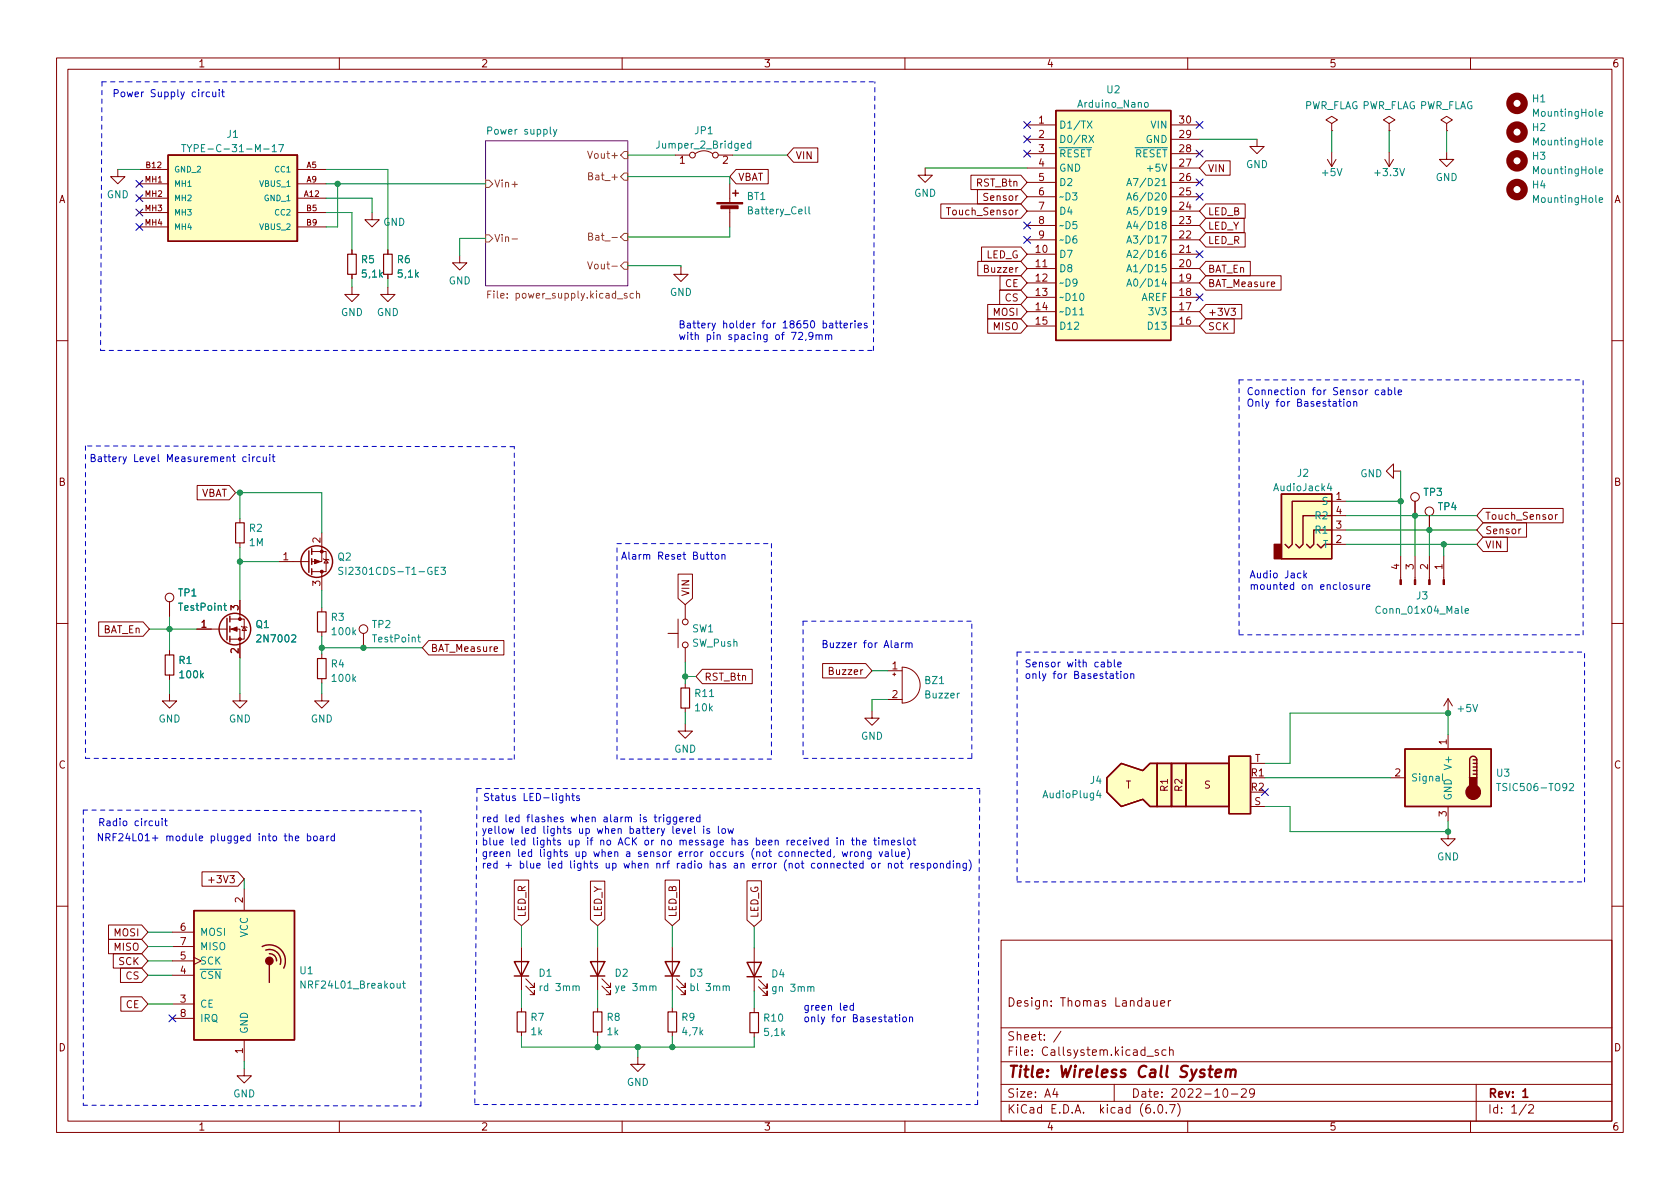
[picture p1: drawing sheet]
<svg xmlns="http://www.w3.org/2000/svg" width="297mm" height="210mm" viewBox="0 0 297 210" stroke-linecap="round" stroke-linejoin="round" font-family="sans-serif">
<g fill="none" stroke="#840000" stroke-width=".18">
<path d="M10 10.2h277v190.1h-277zM12 12.2h273v186.1h-273zM60 10.2v2M110 10.2v2M160 10.2v2M210 10.2v2M260 10.2v2M20.8 30v1.2h1.3l-1.3 1.3-1.2-1.3h1.2M24.6 35h5.1M24.6 30h5.1M24.6 32.5h5.1M24.6 37.6h5.1"/>
<path d="M52.6 35h5.1M52.6 30h5.1M52.6 32.5h5.1M52.6 37.6h5.1M65.8 37.6v1.3h1.3l-1.3 1.2-1.3-1.2h1.3M119.4 27.4h2.5M122.9 27.2a2.54 2.54 0 0 1 3.1 0M127 27.4h2.5M129 32.5v3.3M129 36.8v3.3M130.1 30h5.7v2.5h-5.7l-1.1-1.3zM140.3 26.2h4.3v2.5h-4.3l-1.1-1.3z"/>
<path d="M163.6 29.7v1.3h1.2l-1.2 1.3-1.3-1.3h1.3M166.3 36.1h14.2l1.1 1.2-1.1 1.3h-14.2zM171.7 31h8.8l1.1 1.3-1.1 1.2h-8.8zM172.8 33.5h7.7l1.1 1.3-1.1 1.3h-7.7zM181.6 22.1h5.1M181.6 24.6h5.1M181.6 39.9h5.1M181.6 37.3h5.1M181.6 34.8h5.1M181.6 32.3h5.1M181.6 29.7h5.1M181.6 27.2h5.1"/>
<path d="M207 22.1h5.1M207 24.6h5.1M207 39.9h5.1M207 37.3h5.1M207 34.8h5.1M207 32.3h5.1M207 29.7h5.1M207 27.2h5.1M213.2 36.1h7v2.5h-7l-1.1-1.3zM213.2 38.6h6.8v2.5h-6.8l-1.1-1.2zM213.2 28.4h4.3v2.6h-4.3l-1.1-1.3zM222.2 24.6v1.3h1.3l-1.3 1.3-1.2-1.3h1.2"/>
<path d="M234.7 28.2l.8 1.3M235.5 21.8l1-.6-1-.6-1.1 .6 1.1 .6v1.3M235.5 23.1h.1M235.5 26.9v2.6M236.2 28.2l-.7 1.3M244.9 28.2l.7 1.3M245.6 21.8l1-.6-1-.6-1 .6 1 .6v1.3M245.6 23.1h.1M245.6 26.9v2.6M246.4 28.2l-.8 1.3M255.8 21.8l1-.6-1-.6-1 .6 1 .6v1.3M255.8 23.1h.1"/>
<path d="M255.8 26.9v1.3h1.2l-1.2 1.3-1.3-1.3h1.3M24.6 40.1h5.1M52.6 40.1h5.1M62.2 50.8v1.3h1.3l-1.3 1.2-1.2-1.2h1.2M62.2 44.2v.8M62.2 48.5v.8M68.6 50.8v1.3h1.2l-1.2 1.2-1.3-1.2h1.3M68.6 44.2v.8M68.6 48.5v.8M81.3 45.2v1.3h1.2l-1.2 1.2-1.3-1.2h1.3M120.4 47.2v1.3h1.3l-1.3 1.3-1.3-1.3h1.3M172.9 46.2h7.6l1.1 1.3-1.1 1.3h-7.6z"/>
<path d="M173.5 43.7h7l1.1 1.3-1.1 1.2h-7zM174.6 56.4h5.9l1.1 1.3-1.1 1.2h-5.9zM174.6 53.8h5.9l1.1 1.3-1.1 1.3h-5.9zM176.7 51.3h3.8l1.1 1.3-1.1 1.2h-3.8zM176.8 48.8h3.7l1.1 1.2-1.1 1.3h-3.7zM181.6 45h5.1M181.6 47.5h5.1M181.6 50h5.1M181.6 52.6h5.1M181.6 55.1h5.1M181.6 57.7h5.1M181.6 42.4h5.1"/>
<path d="M207 45h5.1M207 47.5h5.1M207 50h5.1M207 52.6h5.1M207 55.1h5.1M207 57.7h5.1M207 42.4h5.1M213.2 56.4h5v2.5h-5l-1.1-1.2zM213.2 41.1h7v2.6h-7l-1.1-1.3zM213.2 53.8h6.4v2.6h-6.4l-1.1-1.3zM213.2 48.8h13.3v2.5h-13.3l-1.1-1.3zM213.2 46.2h7.9v2.6h-7.9l-1.1-1.3z"/>
<path d="M217.6 54.5h.8l-.4 .5 .4 .1v.6l-.2 .1-.6-.1M224.8 50.3l.6-.1-.1-.3h-.3l-.2 .1v.6h.5M10 60.2h2M285 60.2h2M34.9 85.8h5.6l1.2 1.3-1.2 1.3h-5.6zM42.4 91.7v.8M42.4 96v.8M49.3 99.3h5.3M55.1 97.5h2.6v3.6h-2.6M56.9 94.2v5.1h-1.8M57.1 98.8l.2 .1h.7l.2 .2M57.7 98.9l.3 .7h-.7z"/>
<path d="M235.5 88.6h2.5M235.5 96.3h2.5M235.5 93.7h2.5M235.5 91.2h2.5M246.4 83.3v-1.3l-1.3 1.3 1.3 1.3v-1.3h1.2M247.6 98.3v4.2M250.2 88.6v2.6M250.2 98.3v4.2M252.7 91.2v2.5M252.7 98.3v4.2M255.3 98.3v4.2M262.2 89.9h14.2v2.6h-14.2l-1.1-1.3z"/>
<path d="M262.2 95h4.3v2.5h-4.3l-1.1-1.2zM262.2 92.4h7.7v2.6h-7.7l-1.1-1.3zM268.9 93.5l-.4 .3M275 91v.8M275.4 91l-.4 .2M10 110.2h2M17.4 110h7.9l1.1 1.2-1.1 1.3h-7.9zM30 106.4v2.6M30 115.1v.7M30 119.4v.7M34.8 111.2h5.3M40.6 111.2h1.8v5.1"/>
<path d="M40.6 109.5h2.6v3.5h-2.6M42.4 106.2v3.3M42.7 110.7l.1 .2h.8l.1 .1M43.2 110.9l.4 .6h-.8zM56.9 101.1v3.3M56.9 107.4v.8M56.9 111.8v.7M56.9 115.7v.8M64.3 112v2.5M75.8 113.3h13.3v2.5h-13.3l-1.1-1.3zM87.4 114.8l.6-.1-.1-.3h-.3l-.2 .1v.7h.5M118.1 112h1.8"/>
<path d="M119.9 101.5h2.5v4.3l-1.2 1.1-1.3-1.1zM119.9 109.5v5M121.2 106.9v2.6M121.2 114.5v2.6M124.2 118.4h8.8v2.5h-8.8l-1.1-1.3zM145.4 117.3h7.7l1.1 1.3-1.1 1.3h-7.7zM157 118.6h2.5M157.9 119.2h.5M158.1 119v.5M159.5 118a3.2 3.2 0 0 1 3.2 3.2 3.2 3.2 0 0 1-3.2 3.1zM285 110.2h2M30 122.7v1.2h1.2l-1.2 1.3-1.3-1.3h1.3"/>
<path d="M42.4 122.7v1.2h1.3l-1.3 1.3-1.3-1.3h1.3M56.9 122.7v1.2h1.3l-1.3 1.3-1.3-1.3h1.3M56.9 120v.8M121.2 128v1.3h1.2l-1.2 1.3-1.3-1.3h1.3M121.2 120.9v.8M121.2 125.2v.8M154.2 125.7v1.3h1.2l-1.2 1.3-1.3-1.3h1.3M157 123.7h2.5M221.1 135h2.5M245.9 137.5h2.5M256 123.6l-.7 1.2M256 123.6v2.5"/>
<path d="M256 129.9v2.6M256 123.6l.8 1.2M35.7 154.2h6.4l1.1 1.2-1.1 1.3h-6.4zM36.9 155.6h1M43.2 157.2v3.8M90.9 155.6h2.6v7l-1.3 1.1-1.3-1.1zM104.4 155.8h2.5v6.8l-1.2 1.1-1.3-1.1zM117.6 155.6h2.5v7l-1.2 1.1-1.3-1.1zM132.1 155.8h2.5v6.9l-1.3 1.1-1.2-1.1zM221.1 142.6h2.5M256 147.1v1.2h1.3l-1.3 1.3-1.2-1.3h1.2M256 142.6v2.6"/>
<path d="M10 160.2h2M19.2 163.6h5.9l1.1 1.2-1.1 1.3h-5.9zM19.2 166.1h5.9l1.1 1.3-1.1 1.3h-5.9zM20 168.6h5.1l1.1 1.3-1.1 1.3h-5.1zM21.3 171.2h3.8l1.1 1.3-1.1 1.2h-3.8zM21.4 176.3h3.7l1.1 1.2-1.1 1.3h-3.7zM30.5 177.5h3.8M30.5 172.5h3.8M30.5 169.9h3.8M30.5 164.8h3.8M30.5 167.4h3.8M34.3 169.3l1.3 .6-1.3 .7"/>
<path d="M92.2 167.5v7.6M92.2 178.2v.7M93 174.4l1.5 1.5v-.8v.8h-.8M93 173.1l1.5 1.5v-.7v.7h-.8M105.7 167.5v7.6M105.7 178.2v.7M106.4 174.4l1.5 1.5v-.8v.8h-.7M106.4 173.1l1.5 1.5v-.7v.7h-.7M118.9 167.5v7.6M118.9 178.2v.7M119.6 174.4l1.6 1.5v-.8v.8h-.8M119.6 173.1l1.6 1.5v-.7v.7h-.8"/>
<path d="M133.3 167.6v7.7M133.3 178.3v.8M134.1 174.5l1.5 1.5v-.7v.7h-.7M134.1 173.2l1.5 1.5v-.7v.7h-.7M177 166.3h108v32h-108zM203.9 176.9l.1 1h.4l.2-.1M204.6 176.9v1M205.2 177.4l.7-.1v-.3l-.5-.1-.2 .2 .1 .8h.6M206.6 176.9v1M207 176.9l-.3 .1-.1 .2M285 160.2h2M30.5 180.1h3.8"/>
<path d="M43.2 189v1.2h1.2l-1.2 1.3-1.3-1.3h1.3M43.2 183.9v3.8M60 198.3v2M92.2 182.5v.8M105.7 182.5v.8M110 198.3v2M112.8 186.9v1.3h1.2l-1.2 1.3-1.3-1.3h1.3M118.9 182.5v.8M133.3 182.6v.8M160 198.3v2M177 194.8h108M177 191.8h108"/>
<path d="M177 187.8h108M177 181.8h108M186.5 192.5l-.4 1h1M186.9 193v1M187.6 182.4l-1.3 1.9M197 191.8v3M202.8 186.8h1.1M204.1 196.7v.1M204.8 185.7l-.4-.1-.2 .2 .1 .3 .5 .1v.4h-.6M204.9 195.4l.2-.1a.81 .81 0 0 1 .6 .7 .81 .81 0 0 1-.3 .8h-.2a.81 .81 0 0 1-.6-.6 .81 .81 0 0 1 .3-.8zM206.1 185.7l-.4-.1-.3 .3v.4l.2 .3h.5M206.2 196.7v.1"/>
<path d="M206.8 195.3h1l-.7 1.5M206.8 185.8l.2-.2 .4 .1v.9M206.8 185.1v1.5M208.2 195.1a1.72 1.72 0 0 1 0 2.3M210 198.3v2M216.4 192.6l.2-.1a.81 .81 0 0 1 .6 .7 .81 .81 0 0 1-.3 .8h-.2a.81 .81 0 0 1-.6-.6 .81 .81 0 0 1 .3-.8zM217.7 193.5h1.2M219.5 192.7l.6-.2 .2 .2 .1 .3-1 1h1M221.8 193.2l-.3 .3-.4-.1-.2-.2 .2-.6 .4-.1 .2 .2a.99 .99 0 0 1-.3 1.3h-.3M260 198.3v2M261 191.8v6.5M269.9 195.3l-1.3 1.9"/>
<path d="M270.3 195.5l.6-.2 .2 .2 .1 .3-1 1h1"/>
<circle cx="122.4" cy="27.4" r=".51"/>
<circle cx="126.5" cy="27.4" r=".51"/>
<circle cx="250.2" cy="87.9" r=".76"/>
<circle cx="252.7" cy="90.4" r=".76"/>
<circle cx="30" cy="105.7" r=".76"/>
<circle cx="64.3" cy="111.2" r=".76"/>
<circle cx="121.2" cy="114" r=".51"/>
<circle cx="121.2" cy="110" r=".51"/>
</g>
<path d="M269.3 193l.4-.5v1.5M269.3 194h.8" fill="none" stroke="#840000" stroke-width=".3"/>
<path d="M214.9 189.8l1-.2v-.4l-.2-.1-.6 .1-.2 1 .2 .3 .6-.1M216.8 189.3a.49 .49 0 0 1 .8 .1l-.1 1.1M216.8 189.1l-.1 1.4M217.6 189.4a.5 .5 0 0 1 .8-.2v1.3" fill="none" stroke="#840000" stroke-width=".4"/>
<path d="M85.9 24.9h25.1v25.6h-25.1z" fill="#fff" stroke="#fff" stroke-width=".18"/>
<path d="M85.9 24.9h25.1v25.6h-25.1z" fill="none" stroke="#840084" stroke-width=".18"/>
<g fill="none" stroke="#848400" stroke-width=".18">
<path d="M85.9 31.9h.6l.6 .6-.6 .6h-.6zM90.5 32.6h1M103.9 26.7l.4 1.3 .4-1.3M104.1 31.1h.5l.1-.2v-.2l-.6-.2v1.3h.5l.1-.1 .1-.3-.3-.3M110.4 30.6h.6v1.3h-.6l-.7-.7zM110.4 26.8h.6v1.3h-.6l-.7-.7zM85.9 41.5h.6l.6 .7-.6 .6h-.6zM86.2 52.1h.5M86.8 51.5h-.6v1.2M90.5 42.2h1M103.9 46.3l.4 1.3 .4-1.3M104.1 41.8h.5l.1-.2v-.3l-.6-.1v1.3h.5l.1-.1 .1-.3-.3-.3"/>
<path d="M110.4 41.3h.6v1.2h-.6l-.7-.6zM110.4 46.3h.6v1.3h-.6l-.7-.6zM110.8 51.9h-.3l-.1 .2v.1l.4 .2v.3h-.4M112 51.9h-.4l-.2 .2 .1 .6h.5M112.5 52l.2-.1h.3l.1 .8M112.5 51.5v1.2"/>
</g>
<g fill="none" stroke="#008484" stroke-width=".18">
<path d="M202.5 18.2l.3-.1 .2 .3v.3l-.2 .3-.3-.1-.1-.2zM32.1 25.6h.7M32.5 25.6v1.2M33.1 25.6l.4 .6 .4-.6M33.5 26.2v.6M48.1 26.8h.8M49.3 25.6h.8l-.5 1.2M97.8 22.9l.3 .8M98.4 22.9l-.4 1.1-.2 .2M132.7 25.4h-.3l-.3 .2 .2 .5h.4M132.7 24.9v1.3M143 36.6v1l.2 .2"/>
<path d="M192.2 21.4l.9 1.3M192.5 23.9l.9 1.3M193.1 21.4l-.9 1.3M193.4 23.9l-.9 1.3M199.2 37.9l.5-1.3 .4 1.3M199.2 35.4l.5-1.3 .4 1.3M199.2 32.8l.5-1.2 .4 1.2M199.4 37.5h.6M199.4 35h.6M199.4 32.5h.6M282.8 30.3l.6-.1-.1-.3h-.4l-.1 .2v.6h.5M282.8 25.2l.6-.1-.1-.2-.4-.1-.1 .2v.6h.5"/>
<path d="M282.8 35.4l.6-.1-.1-.3h-.4l-.1 .1v.6h.5M282.8 20.1l.6-.1-.1-.2-.4-.1-.1 .2v.6h.5M199.2 50.6l.5-1.3 .4 1.3M199.2 48.1l.5-1.3 .4 1.3M199.2 45.5l.5-1.2 .4 1.2M199.2 43l.5-1.3 .4 1.3M199.2 40.4l.5-1.2 .4 1.2M199.4 50.2h.6M199.4 47.7h.6M199.4 45.2h.6M199.4 42.6h.6M199.4 40.1h.6"/>
<path d="M235 85.5l-.3 .9h.8M235.3 85.9v.9M39.6 107.1h.4M39.7 106.7v1.1l.3 .1M60.6 100.4l-.5-.1-.2 .1v.4l.6 .2 .1 .3-.2 .3-.5-.1M73.8 112.7h.5M74 112.3v1l.3 .2M78 100.3h.8l-.5 .5 .4 .1v.6l-.2 .1-.5-.1M259 108l.7-.1-.1-.2-.4-.1-.2 .2 .1 .6h.5M194.2 139.8l-.3 .9h.8M255.1 136.8v1.1l.1 .2M264.6 138.5h.7"/>
<path d="M277.5 138.7l.5-.2 .2 .4-.8 .9h.8M194.5 140.2v.9M71.2 173.9h.5M71.4 173.5v1.1l.3 .1M101.9 174.5l.1-.2 .3 .1 .1 .8M115.4 174.5l.2-.2 .3 .1 .1 .8M128.4 174.5l.2-.2 .3 .1v.8M143.4 174.6l.1-.1h.3l.1 .8"/>
</g>
<g fill="none" stroke="#840000" stroke-width="1.3">
<circle cx="268.2" cy="18.3" r="1.27"/>
<circle cx="268.2" cy="28.4" r="1.27"/>
<circle cx="268.2" cy="23.4" r="1.27"/>
<circle cx="268.2" cy="33.5" r="1.27"/>
</g>
<g fill="#840000" stroke="#840000" stroke-width=".18">
<path d="M247.5 102.5h.3v.9h-.3z"/>
<path d="M250.1 102.5h.2v.9h-.2z"/>
<path d="M252.6 102.5h.3v.9h-.3z"/>
<path d="M255.1 102.5h.3v.9h-.3z"/>
<path d="M55.6 98.9l1 .4-1 .4z"/>
<path d="M126.7 35.8h4.6v.3h-4.6z"/>
<path d="M127.5 36.4h3v.5h-3z"/>
<path d="M40.9 111.2l1-.3v.7z"/>
<circle cx="56.9" cy="97.5" r=".25"/>
<circle cx="56.9" cy="101.1" r=".25"/>
<circle cx="42.4" cy="113" r=".25"/>
<circle cx="42.4" cy="109.5" r=".25"/>
</g>
<g fill="#ffffc2" stroke="#ffffc2" stroke-width=".18">
<path d="M186.7 19.6h20.3v40.6h-20.3z"/>
<path d="M29.7 27.4h22.9v15.3h-22.9z"/>
<path d="M248.4 132.5h15.3v10.1h-15.3z"/>
<path d="M226.6 87.4h8.9v11.4h-8.9z"/>
<path d="M34.3 161h17.8v22.9h-17.8z"/>
<path d="M204.6 135h2.5v7.6h-2.5z"/>
<path d="M198.2 135l3.9 1.3 1.2-1.3h1.3v7.6h-1.3l-1.2-1.3-3.9 1.3-2.5-2.5v-2.6z"/>
<path d="M207.1 135h2.6v7.6h-2.6z"/>
<path d="M209.7 135h7.6v7.6h-7.6z"/>
<path d="M217.3 133.7h3.8v10.2h-3.8z"/>
</g>
<g fill="none" stroke="#840000" stroke-width=".25">
<path d="M186.7 19.6h20.3v40.6h-20.3zM29.7 27.4h22.9v15.3h-22.9zM52.6 27.4v15.3M129.5 34.2h1.1M130 33.6v1.1M54.6 97.4v3.8M55.1 97v1M55.1 98.8v1M226.6 87.4h8.9v11.4h-8.9zM232.9 96.3l.7 .6 .6-.6h1.3M235.5 88.6h-7v7.7l-.7 .6-.6-.6M235.5 93.7h-3.2v2.6l-.7 .6-.6-.6"/>
<path d="M235.5 91.2h-5.1v5.1l-.7 .6-.6-.6M40.1 109.3v3.9M40.6 109v1M40.6 110.7v1.1M40.6 112.5v1M55.1 100.6v1M198.2 135l3.9 1.3 1.2-1.3h1.3v7.6h-1.3l-1.2-1.3-3.9 1.3-2.5-2.5v-2.6zM204.6 135h2.5v7.6h-2.5zM207.1 135h2.6v7.6h-2.6zM209.7 135h7.6v7.6h-7.6zM217.3 133.7h3.8v10.2h-3.8zM248.4 132.5h15.3v10.1h-15.3z"/>
<path d="M260.5 136.9h.6M260.5 136.3h.6M260.5 135.6h.6M260.5 135h.6M260.5 134.4h.6M261.1 134.4a.64 .64 0 0 0-.6-.7 .64 .64 0 0 0-.7 .7v3.1M261.1 134.4v3.1M34.3 161h17.8v22.9h-17.8zM46.4 167.4a2.84 2.84 0 0 1 3.2 .5 2.84 2.84 0 0 1 .6 3.3M47 168a1.99 1.99 0 0 1 2.1 .5 1.99 1.99 0 0 1 .4 2.1M47.6 168.7a1.23 1.23 0 0 1 1.3 1.2M47.6 170.6v3.1"/>
<path d="M90.9 170h2.6l-1.3 2.6zM90.9 172.6h2.6M104.4 170h2.5l-1.2 2.6zM104.4 172.6h2.5M117.6 170h2.5l-1.2 2.6zM117.6 172.6h2.5M132.1 170.2h2.5l-1.3 2.5zM132.1 172.7h2.5"/>
<circle cx="56" cy="99.3" r="2.79"/>
<circle cx="41.5" cy="111.2" r="2.79"/>
</g>
<path d="M61.5 45h1.5v3.5h-1.5zM67.8 45h1.5v3.5h-1.5zM41.7 92.5h1.5v3.5h-1.5zM29.2 115.8h1.5v3.6h-1.5zM56.1 108.2h1.6v3.6h-1.6zM56.1 116.5h1.6v3.5h-1.6zM120.4 121.7h1.5v3.5h-1.5zM91.4 178.9h1.6v3.6h-1.6zM104.9 178.9h1.5v3.6h-1.5zM118.1 178.9h1.5v3.6h-1.5zM132.6 179.1h1.5v3.5h-1.5z" fill="none" stroke="#840000" stroke-width=".2"/>
<g fill="#840000" stroke="#840000" stroke-width=".25">
<path d="M259.8 137.5h1.3v1.9h-1.3z"/>
<path d="M225.3 96.3h1.3v2.5h-1.3z"/>
<circle cx="260.5" cy="140.1" r="1.27"/>
<circle cx="47.6" cy="169.9" r=".63"/>
</g>
<g fill="none" stroke="#0000c2" stroke-width=".18">
<path d="M37.1 16.3h-.4l-.2 .2 .1 .5h.5M37.6 16.3l.1 .7 .3 .1 .2-.1M38.2 16.3v.8M38.8 15.8v.2M38.8 16.3v.8M39.2 16.3h.5M39.4 15.8v1.1l.3 .2M141.2 58.9l.5-.1 .2 .3-.8 .9h.8M142.5 60l-.1 .2M143.7 59.3l-.2 .3-.4-.1-.1-.2 .1-.5h.4l.2 .1a.84 .84 0 0 1-.3 1.1h-.3M144.3 59.3l.2-.1 .3 .1v.7M144.3 59.2v.8"/>
<path d="M144.8 59.4l.2-.2 .3 .1 .1 .7M146 59.3l.2-.1 .3 .1v.7M146 59.2v.8M146.5 59.4l.2-.2 .3 .1 .1 .7M146.7 57.2h.5v.8M147.2 57.4l-.4 .1-.2 .2 .2 .3 .4-.1M147.7 57.1h.4M147.8 56.7v1.1l.3 .2M148.4 57.1h.5M148.6 56.7v1.1l.3 .2M149.2 57.6l.6-.2v-.2l-.4-.1-.2 .2 .1 .6h.5M150.4 57.1v.9"/>
<path d="M150.7 57.1l-.3 .3M151.2 56.7v.1M151.2 57.1v.9M151.7 57.6l.6-.2v-.2l-.4-.1-.2 .2 .1 .6h.5M153.3 57.2l-.3-.1-.2 .2 .1 .2 .4 .1v.3h-.5M236.7 71h.5M236.9 70.6v1.1l.3 .1M237.6 70.6v.1M237.6 71v.8M238.3 71.1l.3-.1 .2 .2v.4l-.2 .2h-.3l-.2-.2zM239.4 71.1l.1-.1 .3 .1 .1 .7M239.4 71v.8"/>
<path d="M243.8 69h-.4l-.2 .2 .1 .5h.5M244.3 69h.5l.1 .8M244.9 69.3h-.5l-.2 .2 .2 .3 .5-.1M245.5 69h.3l.3 .2-.2 .5h-.4M245.5 68.5v1.3M246.6 68.5v1.1l.2 .2M247.2 69.4l.6-.1v-.3h-.4l-.2 .1 .1 .6h.5M43.5 80.8h-.3l-.3 .2 .1 .6h.5M44.1 80.4v.1M44.1 80.8v.8M44.7 80.8v.8M45 80.8l-.3 .2"/>
<path d="M46 80.8h-.4l-.2 .2 .1 .6h.5M46.5 80.8l.1 .8h.3l.2-.1M47.1 80.8v.8M47.7 80.4v.1M47.7 80.8v.8M48.1 80.8h.5M48.3 80.4v1l.3 .2M125.6 98.1h.5M125.8 97.6v1.1l.3 .2M126.6 98.1h.3l.2 .2v.4l-.2 .2-.3-.1-.2-.1zM127.6 98.2l.2-.1h.3l.1 .8M127.6 98.1v.8"/>
<path d="M159.4 113.7v.8M159.8 113.7l-.4 .2M160.2 113.8l.2-.1h.3v.8M160.2 113.7v.8M160.7 113.9l.2-.2h.3l.1 .8M195.9 117.1h.3l.3 .2-.1 .6h-.5M195.9 116.7v1.2M197 116.7v1.1l.2 .1M197.3 119.1h.4M197.4 118.7v1.1l.3 .2M197.6 117.5l.6-.1v-.3h-.4l-.2 .2 .1 .6h.5M198.2 118.7v.1"/>
<path d="M198.2 119.1v.9M198.8 119.3l.2-.2 .3 .2 .1 .4-.1 .2-.3 .1-.2-.1zM199.9 119.3l.2-.2 .3 .1 .1 .8M199.9 119.1v.9M230.5 100.9v1.3M230.7 101.7l.3 .5M231 101.3l-.5 .5M239.1 103.4h-.3l-.2 .2 .1 .1 .4 .2v.3h-.5M239.7 103.4l.1 .8h.3l.2-.1M240.3 103.4v.8M240.9 103.4v.8M241.2 103.4l-.3 .2"/>
<path d="M241.6 103.8l.6-.1v-.3h-.4l-.2 .2 .1 .6h.5M27.5 145.2l.1 .8h.3l.2-.1M28.1 145.2v.8M28.7 144.7v.2M28.7 145.2v.8M29.1 145.2h.5M29.3 144.7v1.1l.3 .2M51.1 148l.2-.2 .3 .1 .1 .8M52.2 148.3l.6-.2v-.2l-.4-.1-.2 .2 .1 .6h.5M54.3 147.9l.4-.1 .3 .3-.2 .5h-.5M54.3 147.4v1.3M55.6 147.9l.3-.1 .2 .3v.3l-.2 .3-.3-.1-.2-.2z"/>
<path d="M56.6 147.9h.5l.1 .8M57.2 148.1l-.4 .1-.2 .2 .2 .3 .4-.1M57.8 147.8v.9M58.2 147.8l-.4 .3M59.1 147.9l-.3-.1-.3 .3 .1 .5h.5M59.1 147.4v1.3M100.1 140.8l.2-.1 .3 .1 .1 .8M100.1 140.3v1.3M101.1 140.7h.5M101.3 140.3v1.1l.3 .2M102.4 140.8l-.3-.1-.2 .2 .1 .2 .4 .1v.3h-.5M115.6 144.5h.5"/>
<path d="M115.8 144.1v1l.3 .2M116.6 144.5v.8M116.9 144.5l-.3 .2M117.3 144.1v.1M117.3 144.5v.8M118.5 144.5v1l-.3 .3-.3-.1M118.5 144.5h-.4l-.2 .2 .1 .6h.5M119.6 144.5v1l-.2 .3-.3-.1M119.6 144.5h-.3l-.3 .2 .2 .6h.4M120.2 144.9l.6-.1-.1-.3h-.3l-.2 .2v.6h.5M120.6 146.5l.3 .9 .3-.9M121.3 144.5v.8"/>
<path d="M121.6 147l.6-.2v-.2l-.4-.1-.2 .2 .1 .6h.5M121.7 144.5l-.4 .2M122.1 144.9l.6-.1-.1-.3h-.4l-.1 .2v.6h.5M122.8 146.1v1.1l.2 .2M123.8 144.5h-.4l-.3 .2 .2 .6h.5M123.8 144.1v1.2M124.4 146.1v.1M124.4 146.5v.9M125.4 146.6l-.3-.1-.1 .2v.2l.4 .1v.3h-.4M127 146.1v1.1l.2 .2M127.7 146.6l.3-.1 .3 .3v.3l-.3 .3-.3-.1-.1-.2zM128.7 146.5l.3 .9 .2-.6 .2 .6 .3-.9"/>
<path d="M145.2 151l.6-.1-.1-.2-.4-.1-.1 .2v.6h.5M146.4 148.6h-.3l-.3 .2 .1 .6h.5M146.4 148.1v1.3M146.9 150.7l-.4-.1-.3 .3 .2 .5h.5M146.9 150.2v1.3M147.5 151.4l-.1 .2M148 148.1v.2M148 148.6v.8M148.6 148.7l.2-.1h.3l.1 .8M148.6 148.6v.8M148.9 150.6l.3 .9 .2-.6 .2 .6 .3-.9M150.4 150.6v.9"/>
<path d="M150.5 148.6h.5M150.7 148.1v1.1l.3 .2M150.7 150.6l-.3 .3M151.2 150.7l.3-.1 .3 .3v.3l-.3 .3-.3-.1-.1-.2zM151.4 148.7l.2-.1h.3l.1 .8M151.4 148.1v1.3M152.3 150.7l.2-.1 .3 .1v.8M152.3 150.6v.9M152.5 149l.6-.1v-.3h-.4l-.2 .2 .1 .6h.5M152.6 152.7h-.4l-.2 .2 .1 .5h.5M152.6 152.2v1.3M154 150.6v1l-.3 .3-.3-.1"/>
<path d="M154 150.7l-.4-.1-.2 .3 .1 .5h.5M154.2 152.7h.3l.3 .2v.4l-.3 .2-.3-.1-.1-.1zM154.5 148.6h.5M154.7 148.1v1.1l.3 .2M155.3 152.7v.8M155.4 148.1v.2M155.4 148.6v.8M155.4 150.6l.3 .9 .3-.9M155.7 152.7l-.4 .2M156 148.7l.2-.1h.3v.8M156 148.6v.8M156.5 148.8l.2-.2h.3l.1 .8"/>
<path d="M156.5 150.7h.5l.1 .8M157.1 150.9l-.5 .1-.1 .2 .1 .3 .5-.1M157.1 152.8l.2-.1h.3v.8M157.1 152.7v.8M157.6 149l.6-.1v-.3h-.4l-.2 .2 .1 .6h.5M157.7 150.2v1.1l.2 .2M158.3 152.7h.3l.2 .2v.4l-.2 .2-.3-.1-.1-.1zM158.3 150.6l.1 .8 .3 .1 .2-.2M158.9 150.6v.9M159.2 148.6h-.3l-.2 .2 .1 .1 .4 .2v.3h-.5M159.2 152.7h.5M159.4 152.2v1.1l.3 .2"/>
<path d="M159.4 151l.6-.1v-.2l-.4-.1-.2 .2 .1 .6h.5M159.8 148.1v1.1l.2 .2M160.5 150a1.46 1.46 0 0 1 0 1.9M160.5 148.6h.3l.3 .2v.4l-.3 .2h-.3l-.1-.2zM161.1 152.7v.8M161.4 152.7l-.3 .2M161.4 148.6h.5M161.6 148.1v1.1l.3 .2M161.8 153.1l.6-.1-.1-.3h-.3l-.2 .1 .1 .6h.4M163.4 152.7h-.3l-.2 .1v.2l.5 .1v.3h-.5M164 152.7h.3l.3 .2-.1 .5h-.5M164 152.7v1.2"/>
<path d="M165.2 152.7h.3l.2 .2v.4l-.2 .2-.3-.1-.1-.1zM166.3 152.8l.1-.1h.3l.1 .8M166.3 152.7v.8M168 152.7h-.4l-.2 .2 .1 .5h.5M168 152.2v1.3M168.6 152.2v.2M168.6 152.7v.8M169.2 152.8l.1-.1h.4v.8M169.2 152.7v.8M170.9 152.7v1l-.3 .2h-.3M170.9 152.7h-.4l-.2 .2 .1 .5h.5M171.3 152.1a1.46 1.46 0 0 1 0 1.9"/>
<path d="M150.9 177.9l-.4-.1-.2 .2 .1 .6h.5M150.9 177.4v1.2M158.1 179.8h.5M158.3 179.4v1.1l.3 .2M159.1 179.4v.1M159.1 179.8v.9M159.7 179.9l.3-.1 .3 .3v.3l-.3 .3-.3-.1-.1-.2zM160.8 180l.2-.2 .3 .1 .1 .8M160.8 179.8v.9"/>
</g>
<g fill="none" stroke="#0000c2" stroke-width=".18" stroke-dasharray=".8 .8">
<path d="M18 14.5l-.2 47.5M18 14.5h136.7M15.1 78.9v2.5M17.8 62h136.6M90.9 79l-75.8-.1M154.4 62l.3-47.5M219.1 67.2v45.1M219.1 67.2h60.8M15.1 82v52.1M109.1 96.1h27.3M136.4 96.1v38.1M142 109.8v24.2"/>
<path d="M142 109.8h29.8M179.8 115.3v40.7M179.8 115.3h100.4M219.1 112.3h60.8M279.9 112.3v-45.1M15.1 134.1l75.8 .1M84.3 139.4l-.4 55.9M84.3 139.4h88.9M90.9 134.2v-55.2M109.1 134.2v-38.1M136.4 134.2h-27.3M142.1 134.1h29.9"/>
<path d="M171.8 134v-24.2M14.7 143.3l59.7 .1M14.7 143.3v52.1M179.8 156h100.4M280.2 156v-40.7M14.7 195.4l59.7 .2M74.4 195.6v-52.2M83.9 195.3h88.9M172.8 195.3l.4-55.9"/>
</g>
<g fill="none" stroke="#008400" stroke-width=".18">
<path d="M20.8 30h3.8M57.7 30h10.9v14.2M57.7 32.5h28.2M57.7 37.6h4.5v6.6M57.7 35h8.1v2.6M59.7 32.5v7.6h-2M111 31.2h18v1.3M111 27.4h8.4M129.5 27.4h9.7M163.6 29.7h18M212.1 24.6h10.1M235.5 23.1v3.8"/>
<path d="M245.6 23.1v3.8M255.8 23.1v3.8M62.2 49.3v1.5M68.6 49.3v1.5M85.9 42.2h-4.6v3M111 47h9.4v.2M129 40.1v1.8h-18M41.7 87.1h15.2v7.1M42.4 87.1v4.6M42.4 96.8v9.4M42.4 99.3h6.9M238 93.7h23.1"/>
<path d="M238 96.3h23.1M238 91.2h23.1M238 88.6h9.6M247.6 83.3v15M250.2 91.2v7.1M252.7 93.7v4.6M255.3 96.3v2M26.4 111.2h8.4M30 109v6.1M42.4 116.3v6.4M56.9 114.5h17.8M56.9 104.4v3"/>
<path d="M56.9 112.5v3.2M121.2 119.6h1.9M121.2 117.1v3.8M154.2 118.6h2.8M30 120.1v2.6M56.9 120.8v1.9M121.2 126v2M157 123.7h-2.8v2M223.6 137.5h22.3M256 129.9v-3.8h-27.9v8.9h-4.5M43.2 155.4v1.8M223.6 142.6h4.5v4.5h27.9v-1.9"/>
<path d="M26.2 172.5h4.3M26.2 169.9h4.3M26.2 164.8h4.3M26.2 167.4h4.3M26.2 177.5h4.3M92.2 163.7v3.8M92.2 175.1v3.1M105.7 163.7v3.8M105.7 175.1v3.1M118.9 163.7v3.8M118.9 175.1v3.1M133.3 163.8v3.8"/>
<path d="M133.3 175.3v3M43.2 187.7v1.3M92.2 183.3v1.9h41.1v-1.8M105.7 183.3v1.9M112.8 185.2v1.7M118.9 183.3v1.9"/>
</g>
<g fill="none" stroke="#000084" stroke-width=".18">
<path d="M24 39.5l1.2 1.2M24 34.4l1.2 1.3M24 37l1.2 1.2M24 31.9l1.2 1.2M25.2 39.5l-1.2 1.2M25.2 34.4l-1.2 1.3M25.2 37l-1.2 1.2M25.2 31.9l-1.2 1.2M181 24l1.2 1.2M181 26.6l1.2 1.2M181 39.3l1.2 1.2M181 21.5l1.2 1.2"/>
<path d="M182.2 24l-1.2 1.2M182.2 26.6l-1.2 1.2M182.2 39.3l-1.2 1.2M182.2 21.5l-1.2 1.2M211.5 26.6l1.2 1.2M211.5 31.6l1.2 1.3M211.5 34.2l1.2 1.2M211.5 21.5l1.2 1.2M212.7 26.6l-1.2 1.2M212.7 31.6l-1.2 1.3M212.7 34.2l-1.2 1.2M212.7 21.5l-1.2 1.2"/>
<path d="M181 41.8l1.2 1.2M182.2 41.8l-1.2 1.2M211.5 52l1.2 1.2M211.5 44.3l1.2 1.3M212.7 52l-1.2 1.2M212.7 44.3l-1.2 1.3M223 139.5l1.3 1.2M224.3 139.5l-1.3 1.2M29.9 179.5l1.2 1.2M31.1 179.5l-1.2 1.2"/>
</g>
<g fill="#008400" stroke="#008400" stroke-width=".18">
<circle cx="255.3" cy="96.3" r=".46"/>
<circle cx="252.7" cy="93.7" r=".46"/>
<circle cx="250.2" cy="91.2" r=".46"/>
<circle cx="256" cy="147.1" r=".46"/>
<circle cx="256" cy="126.1" r=".46"/>
<circle cx="118.9" cy="185.2" r=".46"/>
<circle cx="121.2" cy="119.6" r=".46"/>
<circle cx="247.6" cy="88.6" r=".46"/>
<circle cx="59.7" cy="32.5" r=".46"/>
<circle cx="42.4" cy="87.1" r=".46"/>
<circle cx="64.3" cy="114.5" r=".46"/>
<circle cx="112.8" cy="185.2" r=".46"/>
<circle cx="105.7" cy="185.2" r=".46"/>
<circle cx="42.4" cy="99.3" r=".46"/>
<circle cx="56.9" cy="114.5" r=".46"/>
<circle cx="30" cy="111.2" r=".46"/>
</g>
<text font-size="2.8" fill="#840000" x="178" y="190.6">Title: Wireless Call System</text>
<g font-size="2.1" fill="#840000">
<text x="178" y="178">Design: Thomas Landauer</text>
<text x="178" y="184">Sheet: /</text>
<text x="178" y="186.7">File: Callsystem.kicad_sch</text>
<text x="178" y="196.9">KiCad E.D.A. kicad (6.0.7)</text>
<text x="178" y="194.1">Size: A4</text>
<text x="200" y="194.1">Date: 2022-10-29</text>
<text x="263" y="194.1">Rev: 1</text>
<text x="263" y="196.9">Id: 1/2</text>
</g>
<g font-size="1.8" fill="#840000">
<text x="35" y="11.9">1</text>
<text x="85" y="11.9">2</text>
<text x="135" y="11.9">3</text>
<text x="185" y="11.9">4</text>
<text x="235" y="11.9">5</text>
<text x="285" y="11.9">6</text>
<text x="183.7" y="21.8">1</text>
<text x="208.6" y="21.8">30</text>
<text x="120.2" y="29">1</text>
<text x="127.8" y="29">2</text>
<text x="140.6" y="28.2">VIN</text>
<text x="183.7" y="24.4">2</text>
<text x="183.7" y="26.9">3</text>
<text x="183.7" y="29.5">4</text>
<text x="208.6" y="29.5">27</text>
<text x="208.6" y="26.9">28</text>
<text x="208.6" y="24.4">29</text>
<text x="10.3" y="35.9">A</text>
<text x="130.5" y="32">VBAT</text>
<text x="172.7" y="33">RST_Btn</text>
<text x="174.2" y="35.5">Sensor</text>
<text x="183.7" y="32">5</text>
<text x="183.7" y="34.5">6</text>
<text x="208.6" y="34.5">25</text>
<text x="208.6" y="32">26</text>
<text x="213.5" y="30.4">VIN</text>
<text x="285.3" y="35.9">A</text>
<text x="167.9" y="38.1">Touch_Sensor</text>
<text x="183.7" y="37.1">7</text>
<text x="183.7" y="39.6">8</text>
<text x="208.6" y="39.6">23</text>
<text x="208.6" y="37.1">24</text>
<text x="213.5" y="38.1">LED_B</text>
<text x="213.5" y="40.6">LED_Y</text>
<text x="174.3" y="45.7">LED_G</text>
<text x="183.2" y="44.7">10</text>
<text x="183.2" y="47.2">11</text>
<text x="183.7" y="42.2">9</text>
<text x="208.6" y="47.2">20</text>
<text x="208.6" y="44.7">21</text>
<text x="208.6" y="42.2">22</text>
<text x="213.5" y="43.1">LED_R</text>
<text x="174.4" y="48.2">Buzzer</text>
<text x="177.7" y="53.3">CS</text>
<text x="177.7" y="50.8">CE</text>
<text x="183.2" y="49.8">12</text>
<text x="183.2" y="52.3">13</text>
<text x="208.6" y="52.3">18</text>
<text x="208.6" y="49.8">19</text>
<text x="213.5" y="50.8">BAT_Measure</text>
<text x="213.5" y="48.2">BAT_En</text>
<text x="175.7" y="58.4">MISO</text>
<text x="175.7" y="55.8">MOSI</text>
<text x="183.2" y="54.9">14</text>
<text x="183.2" y="57.4">15</text>
<text x="208.6" y="57.4">16</text>
<text x="208.6" y="54.9">17</text>
<text x="213.5" y="58.4">SCK</text>
<text x="213.5" y="55.8">+3V3</text>
<text x="10.3" y="85.9">B</text>
<text x="35.4" y="87.8">VBAT</text>
<text x="236.2" y="88.4">1</text>
<text x="285.3" y="85.9">B</text>
<text x="56.6" y="96" transform="rotate(-90 56.6 96)">2</text>
<text x="236.2" y="93.5">3</text>
<text x="236.2" y="90.9">4</text>
<text x="262.5" y="91.9">Touch_Sensor</text>
<text x="262.5" y="94.4">Sensor</text>
<text x="50.1" y="99.1">1</text>
<text x="236.2" y="96">2</text>
<text x="247.4" y="100.7" transform="rotate(-90 247.4 100.7)">4</text>
<text x="249.9" y="100.7" transform="rotate(-90 249.9 100.7)">3</text>
<text x="252.5" y="100.7" transform="rotate(-90 252.5 100.7)">2</text>
<text x="255" y="100.7" transform="rotate(-90 255 100.7)">1</text>
<text x="262.5" y="97">VIN</text>
<text x="42.2" y="107.9" transform="rotate(-90 42.2 107.9)">3</text>
<text x="56.6" y="103.6" transform="rotate(-90 56.6 103.6)">3</text>
<text x="121.9" y="105.5" transform="rotate(-90 121.9 105.5)">VIN</text>
<text x="18.1" y="112">BAT_En</text>
<text x="35.6" y="111">1</text>
<text x="42.2" y="115.5" transform="rotate(-90 42.2 115.5)">2</text>
<text x="76.1" y="115.3">BAT_Measure</text>
<text x="147" y="119.3">Buzzer</text>
<text x="157.8" y="118.4">1</text>
<text x="124.5" y="120.4">RST_Btn</text>
<text x="157.8" y="123.4">2</text>
<text x="255.8" y="131.7" transform="rotate(-90 255.8 131.7)">1</text>
<text x="10.3" y="135.9">C</text>
<text x="221.2" y="137.3">R1</text>
<text x="221.8" y="134.7">T</text>
<text x="246.7" y="137.3">2</text>
<text x="285.3" y="135.9">C</text>
<text x="199" y="139.4">T</text>
<text x="206.5" y="139.9" transform="rotate(-90 206.5 139.9)">R1</text>
<text x="209" y="139.9" transform="rotate(-90 209 139.9)">R2</text>
<text x="212.9" y="139.4">S</text>
<text x="221.2" y="139.8">R2</text>
<text x="221.8" y="142.4">S</text>
<text x="255.8" y="144.4" transform="rotate(-90 255.8 144.4)">3</text>
<text x="37.6" y="156.2">+3V3</text>
<text x="42.9" y="159.6" transform="rotate(-90 42.9 159.6)">2</text>
<text x="20.2" y="165.6">MOSI</text>
<text x="31.9" y="164.6">6</text>
<text x="31.9" y="167.1">7</text>
<text x="92.9" y="162.3" transform="rotate(-90 92.9 162.3)">LED_R</text>
<text x="106.4" y="162.3" transform="rotate(-90 106.4 162.3)">LED_Y</text>
<text x="119.6" y="162.3" transform="rotate(-90 119.6 162.3)">LED_B</text>
<text x="134.1" y="162.4" transform="rotate(-90 134.1 162.4)">LED_G</text>
<text x="20.2" y="168.1">MISO</text>
<text x="21" y="170.6">SCK</text>
<text x="22.3" y="173.2">CS</text>
<text x="31.9" y="172.2">4</text>
<text x="31.9" y="169.7">5</text>
<text x="22.3" y="178.3">CE</text>
<text x="31.9" y="177.3">3</text>
<text x="31.9" y="179.8">8</text>
<text x="10.3" y="185.9">D</text>
<text x="285.3" y="185.9">D</text>
<text x="42.9" y="186.3" transform="rotate(-90 42.9 186.3)">1</text>
<text x="35" y="199.9">1</text>
<text x="85" y="199.9">2</text>
<text x="135" y="199.9">3</text>
<text x="185" y="199.9">4</text>
<text x="235" y="199.9">5</text>
<text x="285" y="199.9">6</text>
</g>
<g font-size="1.8" fill="#0000c2">
<text x="19.8" y="17.2">Power Supply circuit</text>
<text x="119.9" y="58.1">Battery holder for 18650 batteries</text>
<text x="119.9" y="60.1">with pin spacing of 72,9mm</text>
<text x="220.3" y="69.9">Connection for Sensor cable</text>
<text x="220.3" y="71.9">Only for Basestation</text>
<text x="15.7" y="81.7">Battery Level Measurement circuit</text>
<text x="109.7" y="99">Alarm Reset Button</text>
<text x="220.9" y="102.2">Audio Jack</text>
<text x="220.9" y="104.3">mounted on enclosure</text>
<text x="145.2" y="114.6">Buzzer for Alarm</text>
<text x="181.1" y="118">Sensor with cable</text>
<text x="181.1" y="120">only for Basestation</text>
<text x="85.3" y="141.6">Status LED-lights</text>
<text x="17" y="148.7">NRF24L01+ module plugged into the board</text>
<text x="17.3" y="146.1">Radio circuit</text>
<text x="85.1" y="145.4">red led flashes when alarm is triggered</text>
<text x="85.1" y="147.4">yellow led lights up when battery level is low</text>
<text x="85.1" y="149.5">blue led lights up if no ACK or no message has been received in the timeslot</text>
<text x="85.1" y="151.5">green led lights up when a sensor error occurs (not connected, wrong value)</text>
<text x="85.1" y="153.6">red + blue led lights up when nrf radio has an error (not connected or not responding)</text>
<text x="142" y="178.7">green led</text>
<text x="142" y="180.7">only for Basestation</text>
</g>
<g font-size="1.8" fill="#008484">
<text x="195.7" y="16.5">U2</text>
<text x="86.5" y="23.8">Power supply</text>
<text x="122.9" y="23.7">JP1</text>
<text x="187.2" y="22.7">D1/TX</text>
<text x="190.8" y="19">Arduino_Nano</text>
<text x="203.6" y="22.7">VIN</text>
<text x="230.5" y="19.3">PWR_FLAG PWR_FLAG PWR_FLAG</text>
<text x="271" y="23.2">H2</text>
<text x="271" y="18.1">H1</text>
<text x="271.3" y="20.6">MountingHole</text>
<text x="34.3" y="26.9">TYPE-C-31-M-17</text>
<text x="40.2" y="24.4">J1</text>
<text x="116.4" y="26.3">Jumper_2_Bridged</text>
<text x="187.2" y="25.3">D0/RX</text>
<text x="187.2" y="27.8">~{RESET}</text>
<text x="199.2" y="27.8">~{RESET}</text>
<text x="202.6" y="25.3">GND</text>
<text x="220.3" y="29.7">GND</text>
<text x="271" y="28.2">H3</text>
<text x="271.3" y="25.7">MountingHole</text>
<text x="18.9" y="35">GND</text>
<text x="132.1" y="35.4">BT1</text>
<text x="161.6" y="34.8">GND</text>
<text x="187.2" y="30.3">GND</text>
<text x="187.2" y="32.9">D2</text>
<text x="187.2" y="35.4">~D3</text>
<text x="200.5" y="35.4">A6/D20</text>
<text x="200.5" y="32.9">A7/D21</text>
<text x="203.3" y="30.3">+5V</text>
<text x="233.9" y="31.1">+5V</text>
<text x="243.3" y="31.1">+3.3V</text>
<text x="253.8" y="32">GND</text>
<text x="271" y="33.3">H4</text>
<text x="271.3" y="30.8">MountingHole</text>
<text x="271.3" y="35.9">MountingHole</text>
<text x="67.7" y="39.9">GND</text>
<text x="132.6" y="37.9">Battery_Cell</text>
<text x="187.2" y="38">D4</text>
<text x="187.2" y="40.5">~D5</text>
<text x="200.5" y="40.5">A4/D18</text>
<text x="200.5" y="38">A5/D19</text>
<text x="63.9" y="46.5">R5</text>
<text x="70.3" y="46.5">R6</text>
<text x="187.2" y="45.6">D7</text>
<text x="187.2" y="43">~D6</text>
<text x="200.5" y="45.6">A2/D16</text>
<text x="200.5" y="43">A3/D17</text>
<text x="64.1" y="49.1">5,1k</text>
<text x="70.5" y="49.1">5,1k</text>
<text x="79.3" y="50.3">GND</text>
<text x="118.4" y="52.3">GND</text>
<text x="187.2" y="48.1">D8</text>
<text x="187.2" y="50.7">~D9</text>
<text x="187.2" y="53.2">~D10</text>
<text x="200.5" y="50.7">A0/D14</text>
<text x="200.5" y="48.1">A1/D15</text>
<text x="201.7" y="53.2">AREF</text>
<text x="60.3" y="55.9">GND</text>
<text x="66.6" y="55.9">GND</text>
<text x="187.2" y="55.7">~D11</text>
<text x="187.2" y="58.3">D12</text>
<text x="203.3" y="58.3">D13</text>
<text x="203.4" y="55.7">3V3</text>
<text x="225.4" y="86.8">AudioJack4</text>
<text x="229.4" y="84.3">J2</text>
<text x="233.8" y="89.3">S</text>
<text x="240.5" y="84.4">GND</text>
<text x="251.8" y="87.7">TP3</text>
<text x="44.1" y="94">R2</text>
<text x="232.7" y="94.4">R1</text>
<text x="232.7" y="91.8">R2</text>
<text x="254.3" y="90.2">TP4</text>
<text x="44.1" y="96.6">1M</text>
<text x="59.7" y="99.1">Q2</text>
<text x="61.3" y="101.6">SI2301CDS-T1-GE3</text>
<text x="233.9" y="96.9">T</text>
<text x="31.5" y="105.5">TP1</text>
<text x="31.8" y="108">TestPoint</text>
<text x="250.5" y="106">J3</text>
<text x="45.3" y="111">Q1</text>
<text x="45.8" y="113.6">2N7002</text>
<text x="58.6" y="109.8">R3</text>
<text x="58.8" y="112.3">100k</text>
<text x="65.8" y="111">TP2</text>
<text x="66.1" y="113.6">TestPoint</text>
<text x="122.4" y="111.8">SW1</text>
<text x="243.8" y="108.5">Conn_01x04_Male</text>
<text x="31.7" y="117.4">R1</text>
<text x="31.9" y="119.9">100k</text>
<text x="58.6" y="118">R4</text>
<text x="122.4" y="114.3">SW_Push</text>
<text x="58.8" y="120.6">100k</text>
<text x="123" y="123.2">R11</text>
<text x="123" y="125.8">10k</text>
<text x="163.6" y="121">BZ1</text>
<text x="163.7" y="123.5">Buzzer</text>
<text x="257.8" y="125.9">+5V</text>
<text x="28" y="127.8">GND</text>
<text x="40.5" y="127.8">GND</text>
<text x="54.9" y="127.8">GND</text>
<text x="152.2" y="130.8">GND</text>
<text x="119.2" y="133.1">GND</text>
<text x="256.7" y="135.7" transform="rotate(-90 256.7 135.7)">V+</text>
<text x="264.6" y="137.3">U3</text>
<text x="184.7" y="141.1">AudioPlug4</text>
<text x="192.8" y="138.6">J4</text>
<text x="249.4" y="138.2">Signal</text>
<text x="256.7" y="141.6" transform="rotate(-90 256.7 141.6)">GND</text>
<text x="265.5" y="139.9">TSIC506-TO92</text>
<text x="254.1" y="152.1">GND</text>
<text x="35.3" y="165.5">MOSI</text>
<text x="43.8" y="165.8" transform="rotate(-90 43.8 165.8)">VCC</text>
<text x="35.3" y="173.1">~{CSN}</text>
<text x="35.3" y="170.6">SCK</text>
<text x="35.3" y="168">MISO</text>
<text x="53.1" y="172.3">U1</text>
<text x="95.3" y="172.7">D1</text>
<text x="108.8" y="172.7">D2</text>
<text x="122" y="172.7">D3</text>
<text x="136.5" y="172.8">D4</text>
<text x="35.3" y="178.2">CE</text>
<text x="53.7" y="174.8">NRF24L01_Breakout</text>
<text x="95.8" y="175.2">rd 3mm</text>
<text x="109.2" y="175.2">ye 3mm</text>
<text x="122.5" y="175.2">bl 3mm</text>
<text x="136.9" y="175.4">gn 3mm</text>
<text x="35.3" y="180.7">IRQ</text>
<text x="43.8" y="182.9" transform="rotate(-90 43.8 182.9)">GND</text>
<text x="93.9" y="180.5">R7</text>
<text x="93.9" y="183.1">1k</text>
<text x="107.4" y="180.5">R8</text>
<text x="107.4" y="183.1">1k</text>
<text x="120.6" y="180.5">R9</text>
<text x="120.8" y="183.1">4,7k</text>
<text x="135.2" y="180.6">R10</text>
<text x="135.2" y="183.2">5,1k</text>
<text x="41.2" y="194">GND</text>
<text x="110.8" y="192">GND</text>
</g>
<g font-size="1.8" fill="#848400">
<text x="104.6" y="28.1">Vout+</text>
<text x="87.3" y="33.1">Vin+</text>
<text x="104.7" y="31.9">Bat_+</text>
<text x="87.3" y="42.8">Vin-</text>
<text x="105" y="47.6">Vout-</text>
<text x="105.1" y="42.5">Bat_-</text>
<text x="87.1" y="52.8">File: power_supply.kicad_sch</text>
</g>
<g font-size="1.4" fill="#840000">
<text x="25.9" y="29.7">B12</text>
<text x="54.2" y="29.7">A5</text>
<text x="25.7" y="32.3">MH1</text>
<text x="25.7" y="34.8">MH2</text>
<text x="53.8" y="34.8">A12</text>
<text x="54.2" y="32.3">A9</text>
<text x="25.7" y="37.3">MH3</text>
<text x="25.7" y="39.9">MH4</text>
<text x="54.2" y="37.3">B5</text>
<text x="54.2" y="39.9">B9</text>
</g>
<g font-size="1.4" fill="#008484">
<text x="30.7" y="30.5">GND_2</text>
<text x="30.7" y="33">MH1</text>
<text x="30.7" y="35.6">MH2</text>
<text x="46.1" y="33">VBUS_1</text>
<text x="46.8" y="35.6">GND_1</text>
<text x="48.7" y="30.5">CC1</text>
<text x="30.7" y="38.1">MH3</text>
<text x="30.7" y="40.6">MH4</text>
<text x="46.1" y="40.6">VBUS_2</text>
<text x="48.7" y="38.1">CC2</text>
</g>
</svg>
